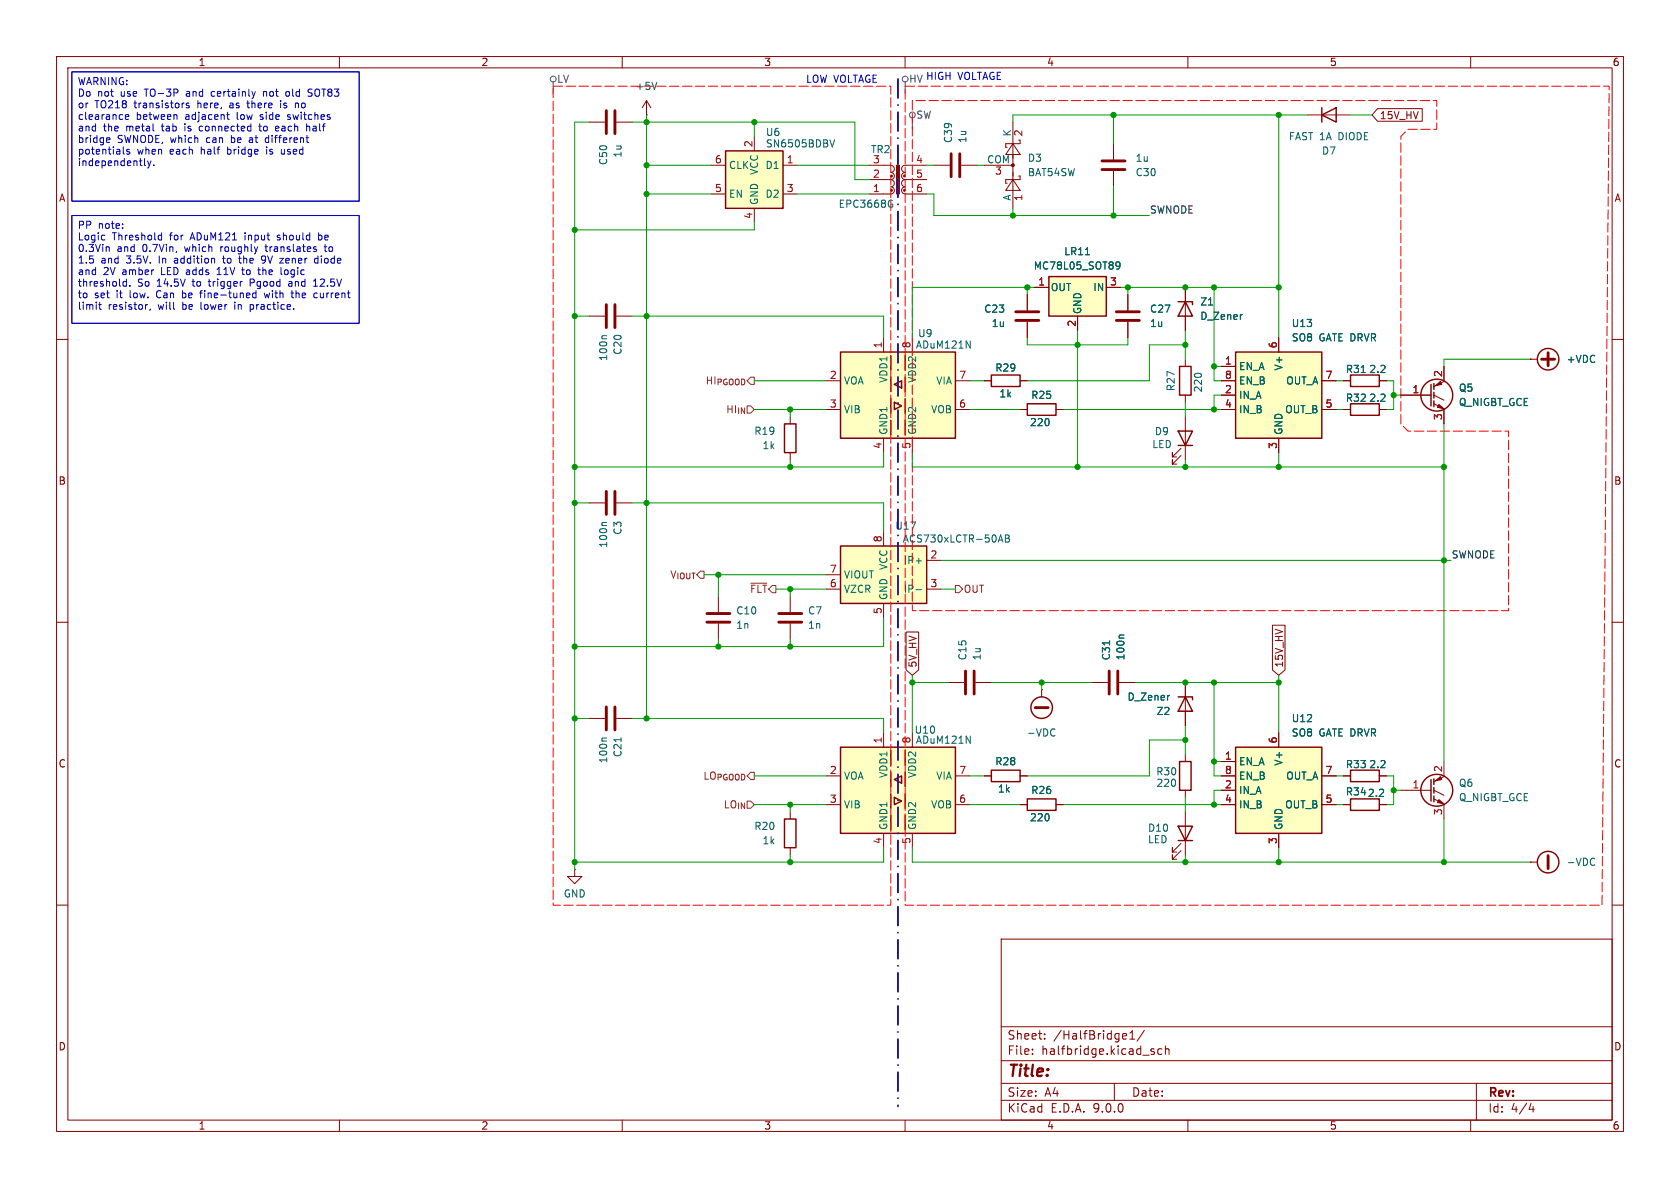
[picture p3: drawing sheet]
<svg xmlns="http://www.w3.org/2000/svg" width="297mm" height="210mm" viewBox="0 0 297 210" stroke-linecap="round" stroke-linejoin="round" font-family="sans-serif">
<g fill="none" stroke="#840000" stroke-width=".18">
<path d="M10 10h277v190h-277zM12 12h273v186h-273zM60 10v2M110 10v2M160 10v2M210 10v2M260 10v2M104.1 21.6h2.8M109 21.6h2.8M10 60h2M285 60h2M10 110h2"/>
<path d="M285 110h2M247.6 139.7h5.4M253.5 139.7l1.8 .9M255.3 137.3l-1.8 .9M255.3 134.6v2.6M253.5 141.2l1.8 .9M255.3 142.2v2.6M10 160h2M177 166h108v32h-108zM285 160h2M60 198v2M110 198v2"/>
<path d="M160 198v2M177 194.5h108M177 191.5h108M177 187.5h108M177 181.5h108M182.5 186.3v.1M182.5 185.5v.1M184.7 183.6v.1M184.7 182.8v.1M197 191.5v3M199 182.7l.2 .4-.7 .1M199.1 183.6l-.1 .1"/>
<path d="M199.7 183.7h.9M199.7 182.6l.5-.4v1.5M202.3 182.1l-1.3 2M203.7 185.9l.3 .1 .1 .2-.2 .2h-.3M203.7 185.4l.3 .1M205.4 185.5l-.4-.1-.3 .3v.4l.1 .2h.6M206 185.5l.2-.1 .4 .1 .1 .9M206 184.9v1.5M210 198v2M260 198v2M261 191.5v6.5M270.7 195l-.4 1.1h.9"/>
<path d="M271 195.6v1"/>
</g>
<path d="M107.2 19.6v4M108.7 19.6v4" fill="none" stroke="#840000" stroke-width=".51"/>
<g fill="none" stroke="#840000" stroke-width=".25">
<path d="M253 137.8v3.8M253.5 137.7v1M253.5 139.2v1M253.5 140.7v1"/>
<circle cx="254" cy="139.7" r="2.82"/>
</g>
<g fill="#840000" stroke="#840000" stroke-width=".18">
<path d="M254.4 141.4l.9 .7-1.2-.2z"/>
<path d="M253.7 138l.9-.7 .3 .5z"/>
</g>
<path d="M148.6 96.5h15.2v10.2h-15.2z" fill="#ffffc2"/>
<path d="M148.6 96.5h15.2v10.2h-15.2z" fill="none" stroke="#840000" stroke-width=".25"/>
<path d="M156.2 94v2.5M163.8 99.1h2.6M146 104.1h2.6M146 101.6h2.6M156.2 106.7v2.5M163.8 104.1h2.6" fill="none" stroke="#840000" stroke-width=".18"/>
<path d="M176.6 95.5h.6M176.9 94.6l.4 1.2M177.7 94.6h.5l.2 .2-.2 .4 .2 .1 .1 .3-.3 .2h-.5zM177.7 95.2h.5M162 104.2h.9" fill="none" stroke="#006464" stroke-width=".18"/>
<path d="M148.6 62.2h20.3v15.3h-20.3z" fill="#ffffc2"/>
<path d="M148.6 62.2h20.3v15.3h-20.3zM157.5 66.7v2.5M157.5 70.5v2.5M158.1 71.1l1.3 .7-1.3 .6zM158.1 67.9l1.3-.6v1.3zM160 62.9v2.5M160 66.7v2.5M160 70.5v2.5M160 74.3v2.5" fill="none" stroke="#840000" stroke-width=".25"/>
<path d="M114.3 17.8l-.8 1.3M114.3 17.8l.8 1.3M114.3 17.8v2.5M114.3 20.3h.1M156.2 59.7v2.5M161.3 59.7v2.5M146 67.3h2.6M146 72.4h2.6M156.2 77.5v2.5M161.3 77.5v2.5M168.9 67.3h2.5M168.9 72.4h2.5" fill="none" stroke="#840000" stroke-width=".18"/>
<path d="M116.1 14.5l-.4 1.3M170.8 60.3l.7 1.2v-1.2" fill="none" stroke="#006464" stroke-width=".18"/>
<path d="M218.4 62.2h15.3v15.3h-15.3z" fill="#ffffc2"/>
<path d="M208.5 64.8h2.1v5.1h-2.1zM218.4 62.2h15.3v15.3h-15.3zM238.8 71.4h5v2h-5zM238.8 66.3h5v2h-5z" fill="none" stroke="#840000" stroke-width=".25"/>
<g fill="none" stroke="#840000" stroke-width=".18">
<path d="M226.1 59.7v2.5M209.5 63.5v1.3M209.5 69.9v1.2M215.9 64.8h2.5M215.9 67.3h2.5M215.9 69.9h2.5M215.9 72.4h2.5M226.1 77.5v2.5M233.7 67.3h2.5M233.7 72.4h2.5M237.5 67.3h1.3M237.5 72.4h1.3"/>
<path d="M243.8 67.3h1.3M243.8 72.4h1.3"/>
</g>
<path d="M240.7 65.9h.7" fill="none" stroke="#006464" stroke-width=".18"/>
<path d="M128.3 26.7h10.1v10.1h-10.1z" fill="#ffffc2"/>
<path d="M128.3 26.7h10.1v10.1h-10.1zM138.7 144.8h2v5.1h-2zM238.8 141.2h5v2.1h-5z" fill="none" stroke="#840000" stroke-width=".25"/>
<g fill="none" stroke="#840000" stroke-width=".18">
<path d="M125.7 29.2h2.6M125.7 34.3h2.6M133.3 24.1v2.6M133.3 36.8v2.6M138.4 29.2h2.6M138.4 34.3h2.6M104.1 55.9h2.8M109 55.9h2.8M104.1 127h2.8M109 127h2.8M139.7 143.5v1.3M139.7 149.9v1.2"/>
<path d="M237.5 142.2h1.3M243.8 142.2h1.3"/>
</g>
<path d="M146.7 24.7l.4 1.3 .5-1.3M107.3 59.3h-.7l-.2 .2M107.3 130.5h-.7l-.2 .1M109.8 130.4v.7" fill="none" stroke="#006464" stroke-width=".18"/>
<path d="M107.2 53.8v4.1M108.7 53.8v4.1M107.2 125v4M108.7 125v4" fill="none" stroke="#840000" stroke-width=".51"/>
<path d="M218.4 132.1h15.3v15.2h-15.3z" fill="#ffffc2"/>
<path d="M208.3 53.3h2.5v.5M209.5 53.3l1.3 2.6h-2.5zM138.7 74.9h2v5.1h-2zM208.5 134.6h2.1v5.1h-2.1zM218.4 132.1h15.3v15.2h-15.3z" fill="none" stroke="#840000" stroke-width=".25"/>
<g fill="none" stroke="#840000" stroke-width=".18">
<path d="M199.4 52.1v2.8M199.4 56.9v2.8M209.5 50.8v7.6M139.7 73.7v1.2M104.1 88.9h2.8M109 88.9h2.8M139.7 80v1.3M209.5 133.4v1.2M209.5 139.7v1.3M215.9 134.6h2.5M215.9 137.2h2.5M215.9 139.7h2.5"/>
<path d="M226.1 129.5v2.6M233.7 137.2h2.5M215.9 142.2h2.5M226.1 147.3v2.6M233.7 142.2h2.5"/>
</g>
<path d="M197.4 55.1h4M197.4 56.6h4M107.2 86.9v4M108.7 86.9v4" fill="none" stroke="#840000" stroke-width=".51"/>
<path d="M219.5 55.6h.1M107.3 92.4h-.7l-.2 .1" fill="none" stroke="#006464" stroke-width=".18"/>
<path d="M148.6 132.1h20.3v15.2h-20.3z" fill="#ffffc2"/>
<path d="M148.6 132.1h20.3v15.2h-20.3zM157.5 136.5v2.6M158.1 137.8l1.3-.6v1.2zM160 132.7v2.6M160 136.5v2.6M238.8 136.1h5v2.1h-5zM157.5 140.3v2.6M158.1 141l1.3 .6-1.3 .6zM160 140.3v2.6M160 144.1v2.6" fill="none" stroke="#840000" stroke-width=".25"/>
<g fill="none" stroke="#840000" stroke-width=".18">
<path d="M174 29.2h5.1M179.1 31.8l1.2 1.9h-2.5zM179.1 25.4l1.2 1.9h-2.5zM179.1 21.6v15.2M180.1 31.1h.2v.7h-2.5v.6h.3M180.3 24.8v.6h-2.5v.6h.3M196.8 25.4v2.8M196.8 30.2v2.8M181.6 52.1v2.8M181.6 56.9v2.8M127 105.4v2.8M127 110.2v2.8"/>
<path d="M139.7 105.4v2.8M139.7 110.2v2.8M146 137.2h2.6M156.2 129.5v2.6M161.3 129.5v2.6M168.9 137.2h2.5M237.5 137.2h1.3M243.8 137.2h1.3M101.6 153.7v1.2h1.3l-1.3 1.3-1.3-1.3h1.3M101.6 153.7h.1M146 142.2h2.6M156.2 147.3v2.6"/>
<path d="M161.3 147.3v2.6M168.9 142.2h2.5"/>
</g>
<path d="M170.8 130.1l.7 1.3v-1.3" fill="none" stroke="#006464" stroke-width=".18"/>
<path d="M194.8 30h4.1M194.8 28.4h4.1M179.6 55.1h4M179.6 56.6h4M125 108.5h4M125 110h4M137.7 108.5h4M137.7 110h4" fill="none" stroke="#840000" stroke-width=".51"/>
<circle cx="179.1" cy="29.2" r=".25" fill="#840000" stroke="#840000" stroke-width=".18"/>
<path d="M185.4 48.9h10.2v7h-10.2z" fill="#ffffc2"/>
<g fill="none" stroke="#840000" stroke-width=".25">
<path d="M233.7 19.1v2.5M233.7 20.3l2.5-1.2v2.5zM185.4 48.9h10.2v7h-10.2zM175.3 66.3h5v2h-5zM181.6 71.4h5.1v2h-5.1zM208.3 76.2h2.5l-1.3 2.5zM208.3 78.7h2.5M253 67.9v3.9M253.5 67.8v1M253.5 69.3v1.1M253.5 70.9v1M175.3 136.1h5v2.1h-5z"/>
<path d="M208.3 123.2h2.5v.5M209.5 123.2l1.3 2.5h-2.5zM181.6 141.2h5.1v2.1h-5.1zM208.3 146.1h2.5l-1.3 2.5zM208.3 148.6h2.5"/>
<circle cx="157.6" cy="33.7" r=".13"/>
<circle cx="157.6" cy="31.1" r=".13"/>
<circle cx="159.9" cy="33.7" r=".13"/>
<circle cx="159.9" cy="31.1" r=".13"/>
<circle cx="254" cy="69.8" r="2.82"/>
<circle cx="273.7" cy="63.5" r="1.9"/>
<circle cx="184.1" cy="125.1" r="1.9"/>
<circle cx="273.7" cy="152.4" r="1.9"/>
</g>
<g fill="none" stroke="#840000" stroke-width=".18">
<path d="M243.5 19.2h7.9v2.2h-7.9l-.9-1.1zM153.7 29.2h3.8a.64 .64 0 0 1 .6 .7 .64 .64 0 0 1-.6 .6 .63 .63 0 0 1 .6 .6 .63 .63 0 0 1-.6 .7h-3.8M157.5 31.8a.64 .64 0 0 1 .6 .6 .64 .64 0 0 1-.6 .6 .63 .63 0 0 1 .6 .7 .63 .63 0 0 1-.6 .6h-3.8M160 31.8a.64 .64 0 0 0-.6 .6 .64 .64 0 0 0 .6 .6 .63 .63 0 0 0-.6 .7 .63 .63 0 0 0 .6 .6h3.8M160 30.5a.63 .63 0 0 0-.6 .6 .63 .63 0 0 0 .6 .6M160 31.8h3.8M163.8 29.2h-3.8a.63 .63 0 0 0-.6 .6 .63 .63 0 0 0 .6 .7M165.1 29.2h2.8M169.9 29.2h2.8M231.1 20.3h7.7M181.6 52.1v2.8M181.6 56.9v2.8"/>
<path d="M182.9 50.8h2.5M190.5 55.9v2.5M195.6 50.8h2.5M199.4 52.1v2.8M199.4 56.9v2.8M209.5 50.8v2.5M209.5 55.9v2.5M226.1 59.7v2.5M174 67.3h1.3M180.3 67.3h1.3M180.3 72.4h1.3M186.7 72.4h1.3"/>
<path d="M208.8 79.2l-1.5 1.6v-.8v.8h.7M209.5 73.7v7.6M215.9 67.3h2.5M215.9 72.4h2.5M215.9 69.9h2.5M215.9 64.8h2.5M226.1 77.5v2.5M233.7 67.3h2.5M233.7 72.4h2.5M237.5 67.3h1.3M237.5 72.4h1.3M243.8 67.3h1.3"/>
<path d="M243.8 72.4h1.3M247.6 69.9h5.4M253.5 69.9l1.8 .8M253.5 71.4l1.8 .9M255.3 67.4l-1.8 .9M255.3 64.8v2.5M255.3 72.4v2.5M270.5 63.5h.1M270.5 63.5h1.3M208.8 80.5l-1.5 1.5v-.7v.7h.7M160.2 111.7h2.2v6.7l-1.1 1-1.1-1zM224.9 110.5h2.3v7.9l-1.1 1-1.2-1z"/>
<path d="M167.6 120.7h2.8M172.5 120.7h2.8M174 137.2h1.3M180.3 137.2h1.3M184.1 121.9h.1M184.1 121.9v1.3M193 120.7h2.8M197.9 120.7h2.8M209.5 120.7v7.6M215.9 137.2h2.5M215.9 134.6h2.5M215.9 139.7h2.5"/>
<path d="M226.1 129.5v2.6M233.7 137.2h2.5M237.5 137.2h1.3M243.8 137.2h1.3M180.3 142.2h1.3M186.7 142.2h1.3M208.8 150.4l-1.5 1.5v-.8v.8h.7M208.8 149.1l-1.5 1.5v-.7v.7h.7M209.5 143.5v7.6M215.9 142.2h2.5M226.1 147.3v2.6M233.7 142.2h2.5"/>
<path d="M237.5 142.2h1.3M243.8 142.2h1.3M270.5 152.4h.1M270.5 152.4h1.3"/>
</g>
<g fill="none" stroke="#006464" stroke-width=".18">
<path d="M157.5 35.4h.3M157.6 36.1h.2v.4l-.2 .1M191.9 45h.7M197.4 46.4l.4-.1 .1 .1a.84 .84 0 0 1-.3 1.2h-.2M198 46.8l-.2 .3-.4-.1M219.5 55.6h.1M240.7 65.9h.7M196.2 113.3v.7M198.7 112.3h-.7l-.1 .1M186.3 128.8l.2 .2M186.5 130l-.2 .1M206.7 122.9h.1"/>
<path d="M281.7 151.7l.2 .1M281.9 152.9l-.2 .1"/>
</g>
<path d="M168.1 27.2v4M169.7 27.2v4M272.5 63.5h2.3M273.7 62.4v2.2M170.7 118.6v4.1M172.2 118.6v4.1M196.1 118.6v4.1M197.6 118.6v4.1M183 125.1h2.3M273.7 151.3v2.2" fill="none" stroke="#840000" stroke-width=".51"/>
<g fill="#840000" stroke="#840000" stroke-width=".18">
<path d="M158.5 29.2h.5v5.1h-.5z"/>
<path d="M254.4 71.5l.9 .8-1.2-.3z"/>
<path d="M253.7 68.2l.9-.8 .3 .5z"/>
</g>
<g fill="none" stroke="#484848" stroke-width=".18">
<path d="M97.8 14.5v2M160 14.5v2M161.3 20.8v2.1"/>
<circle cx="97.8" cy="14" r=".51"/>
<circle cx="160" cy="14" r=".51"/>
<circle cx="161.3" cy="20.3" r=".51"/>
</g>
<path d="M97.8 15.2h59.7v144.8h-59.7v-144.8M160 15.2h124.5l-1.3 144.8h-123.2v-144.8M161.3 17.8v90.2h105.4v-31.8h-17.8l-1.3-1.3v-50.8l1.3-1.2h5.1v-5.1h-92.7" fill="none" stroke="#f00" stroke-width=".18" stroke-dasharray="1.7 .6"/>
<path d="M132.7 103.1h2.9M168.9 103.5h.6l.7 .6-.7 .7h-.6z" fill="none" stroke="#725600" stroke-width=".18"/>
<path d="M158.7 14v181.6" fill="none" stroke="#000084" stroke-width=".3" stroke-dasharray="3.4 1.2 .1 1.2"/>
<g fill="none" stroke="#009600" stroke-width=".18">
<path d="M104.1 21.6h-2.5v132.1M111.8 21.6h39.3v10.2h2.6M114.3 29.2h11.4M114.3 20.3v106.7M114.3 34.3h11.4M133.3 21.6v2.5M133.3 39.4v1.2h-31.7M141 29.2h12.7M141 34.3h12.7M163.8 34.3h1.3v3.8h38.1M163.8 29.2h1.3M172.7 29.2h1.3"/>
<path d="M179.1 36.8v1.3M196.8 20.3v5.1M196.8 33v5.1M226.1 20.3v39.4M231.1 20.3h-52v1.3M238.8 20.3h3.8M101.6 55.9h2.5M111.8 55.9h44.4v3.8M181.6 50.8v1.3M181.6 59.7v1.3h17.8v-1.3M182.9 50.8h-21.6v8.9M190.5 58.4v24.2"/>
<path d="M198.1 50.8h28M199.4 50.8v1.3M209.5 58.4v5.1M214.6 50.8v16.5h1.3M133.3 67.3h12.7M133.3 72.4h12.7M139.7 72.4v1.3M171.4 67.3h2.6M171.4 72.4h8.9M188 72.4h27.9M209.5 71.1v2.6M209.5 61h-6.3v6.3h-21.6"/>
<path d="M214.6 64.8h1.3M215.9 69.9h-1.3v2.5M236.2 67.3h1.3M236.2 72.4h1.3M245.1 67.3h1.3v5.1h-1.3M246.4 69.9h1.2M255.3 74.9v59.7M270.5 63.5h-15.2v1.3M101.6 88.9h2.5M111.8 88.9h44.4v5.1M139.7 81.3v1.3M156.2 80v2.6h-54.6"/>
<path d="M161.3 80v2.6h94M166.4 99.1h90.1M209.5 81.3v1.3M226.1 80v2.6M124.5 101.6h21.5M127 101.6v3.8M127 113v1.3M137.2 104.1h8.8M139.7 104.1v1.3M139.7 113v1.3M156.2 109.2v5.1h-54.6M161.3 119.4v10.1"/>
<path d="M166.4 104.1h2.5M226.1 119.4v10.1M101.6 127h2.5M111.8 127h44.4v2.5M133.3 137.2h12.7M161.3 120.7h6.3M171.4 137.2h2.6M175.3 120.7h17.7M184.1 120.7v1.2M200.7 120.7h25.4M209.5 130.8h-6.3v6.4h-21.6M209.5 128.3v5.1"/>
<path d="M214.6 134.6h1.3M214.6 120.7v16.5h1.3M215.9 139.7h-1.3v2.5M236.2 137.2h1.3M245.1 137.2h1.3v5h-1.3M246.4 139.7h1.2M133.3 142.2h12.7M139.7 142.2v1.3M139.7 151.1v1.3M156.2 149.9v2.5h-54.6M161.3 149.9v2.5h109.2M171.4 142.2h8.9"/>
<path d="M188 142.2h27.9M209.5 141v2.5M209.5 151.1v1.3M226.1 149.9v2.5M236.2 142.2h1.3M255.3 144.8v7.6"/>
</g>
<g fill="none" stroke="#0000c2" stroke-width=".18">
<path d="M12.7 12.7h50.8v22.9h-50.8zM33.4 18.3l-.3-.1-.2 .2 .1 .2 .4 .1v.3h-.5M37.6 16.2l-.3 .2v.4l.3 .2M40.2 19.8v1.1l.3 .2M43.8 17.8l.1 1.2M46.6 16.2v.8M47 16.2l-.4 .1M49.6 18.2v.9M51.1 16.2h-.3l-.3 .2 .1 .5 .2 .1h.3M52.2 18.3l.4-.1 .2 .2M54.5 16.1l.7 .6-.3 .3h-.4M55.2 15.8l-.5-.1-.2 .3"/>
<path d="M12.7 38.1h50.8v19.1h-50.8zM19 24.4h.4v.3l-.6 .1M19.4 25.1l-.4 .1M21.8 26v1.1l.2 .1M22.2 20.7l.6-.1-.1-.3h-.4l-.1 .1v.6h.5M22.5 26.5v.3l.4 .1v.2l-.1 .1h-.4M25.6 29.2l.1 .1M26.1 28.4l.3 .9M26.4 29.3l-.3 .4M26.7 28.4l-.3 .9M27.1 23.1l.1 .1M27.2 29.2v.1"/>
<path d="M31.2 20.3l.1 .8M35.3 22.4l-.1 .5 .3 .3M40.1 20.3h.4M44.2 24.4h-.1M44.2 24.7l-.1 .2 .1 .3M45.7 22.3h.5M45.9 21.9v1.1l.3 .2M47.1 26v.1M47.1 26.4v.8M47.4 24.4h-.4l-.1 .2 .1 .5 .4 .1M48.8 22.4h.5M48.8 23.1h.5"/>
<path d="M49.3 22.6l-.6 .1M49.7 26.4v.7l.4 .1M50.8 21l.1 .1M51 20.3l-.2 .1 .2 .3M54.2 22.4l.2-.1 .3 .1 .1 .8M54.2 21.9v1.3M17.4 53.8h.5M17.6 53.4v1.1l.3 .2M18.4 41.6h.1M18.5 42.4h-.1M19.1 43.6l.2 .2v.7M21.9 50.5h.4"/>
<path d="M21.9 49.8h.4M22.3 49.3v1.3M22.9 50.5v.1M26.1 53.8l-.3 .1M26.6 54.6l-.1 .3M28.2 41.6h.4M28.6 41.1v1.3M28.6 42.4h-.4M32.3 51.4v1.2M32.3 52.6h.1M32.4 51.8l-.1 .1M35.3 51.8h.5"/>
<path d="M35.5 51.6v1M38.4 48.6h.7M38.6 47.5l-.2 .1M39.5 45.2l.1 1.2M41.5 53.8v.9M42.4 45.2v1.1l.3 .2M42.7 47.7h.5M42.9 47.3v1.1l.3 .2M44.2 49.3v1.3M44.2 50h.5M44.2 53.8v1.3M44.2 54.6l.4 .1"/>
<path d="M44.6 53.8l-.4 .1M44.7 52.4l.2 .2h.4M44.7 51.9v.1M45.3 51.4v1.2M45.6 47.7h.4M45.7 48.4l.3 .2M46.7 51.8l.3 .8 .2-.6 .2 .6M46.8 46.4l-.5 .1M46.8 45.3l-.3-.1-.3 .3 .1 .5h.5M47 43.2l.1 1.2M49 42.4h.1M49.2 41.6l-.2 .2 .2 .2"/>
<path d="M49.4 45.7h.7l-.7 .8h.7M49.7 48.5l.2 .1M50.4 47.8l-.1 .1 .1 .6M51.4 51.8h.5M51.5 50.1h-.3l-.2 .2 .1 .2 .4 .1M51.6 51.4v1.1l.3 .1M55.4 50.6h.7M55.4 49.7l.4-.4v1.3M55.7 46.4h.5M55.7 45.7h.5M55.7 51.8l.4 .1M55.8 44l.2 .2-.2 .3"/>
<path d="M55.8 43.6l.1 .1M56.1 52.6h-.4M56.2 45.2v1.3M56.3 42.4h.4M56.3 41.1v1.3M56.7 41.6h-.4M57.3 43.6h.5M57.5 43.2v1.1l.3 .2"/>
</g>
<g fill="#009600" stroke="#009600" stroke-width=".18">
<circle cx="101.6" cy="55.9" r=".46"/>
<circle cx="101.6" cy="88.9" r=".46"/>
<circle cx="101.6" cy="82.6" r=".46"/>
<circle cx="101.6" cy="114.3" r=".46"/>
<circle cx="114.3" cy="55.9" r=".46"/>
<circle cx="114.3" cy="29.2" r=".46"/>
<circle cx="114.3" cy="34.3" r=".46"/>
<circle cx="133.3" cy="21.6" r=".46"/>
<circle cx="101.6" cy="40.6" r=".46"/>
<circle cx="179.1" cy="38.1" r=".46"/>
<circle cx="114.3" cy="21.6" r=".46"/>
<circle cx="114.3" cy="88.9" r=".46"/>
<circle cx="139.7" cy="114.3" r=".46"/>
<circle cx="139.7" cy="104.1" r=".46"/>
<circle cx="127" cy="101.6" r=".46"/>
<circle cx="127" cy="114.3" r=".46"/>
<circle cx="114.3" cy="127" r=".46"/>
<circle cx="101.6" cy="152.4" r=".46"/>
<circle cx="101.6" cy="127" r=".46"/>
<circle cx="139.7" cy="142.2" r=".46"/>
<circle cx="139.7" cy="152.4" r=".46"/>
<circle cx="161.3" cy="120.7" r=".46"/>
<circle cx="139.7" cy="72.4" r=".46"/>
<circle cx="139.7" cy="82.6" r=".46"/>
<circle cx="209.5" cy="61" r=".46"/>
<circle cx="226.1" cy="82.6" r=".46"/>
<circle cx="214.6" cy="72.4" r=".46"/>
<circle cx="246.4" cy="69.9" r=".46"/>
<circle cx="214.6" cy="64.8" r=".46"/>
<circle cx="255.3" cy="152.4" r=".46"/>
<circle cx="226.1" cy="152.4" r=".46"/>
<circle cx="246.4" cy="139.7" r=".46"/>
<circle cx="181.6" cy="50.8" r=".46"/>
<circle cx="226.1" cy="20.3" r=".46"/>
<circle cx="226.1" cy="50.8" r=".46"/>
<circle cx="196.8" cy="20.3" r=".46"/>
<circle cx="196.8" cy="38.1" r=".46"/>
<circle cx="209.5" cy="50.8" r=".46"/>
<circle cx="214.6" cy="50.8" r=".46"/>
<circle cx="199.4" cy="50.8" r=".46"/>
<circle cx="255.3" cy="82.6" r=".46"/>
<circle cx="255.3" cy="99.1" r=".46"/>
<circle cx="184.1" cy="120.7" r=".46"/>
<circle cx="209.5" cy="120.7" r=".46"/>
<circle cx="214.6" cy="142.2" r=".46"/>
<circle cx="209.5" cy="152.4" r=".46"/>
<circle cx="209.5" cy="130.8" r=".46"/>
<circle cx="214.6" cy="120.7" r=".46"/>
<circle cx="226.1" cy="120.7" r=".46"/>
<circle cx="214.6" cy="134.6" r=".46"/>
<circle cx="190.5" cy="82.6" r=".46"/>
<circle cx="190.5" cy="61" r=".46"/>
<circle cx="209.5" cy="82.6" r=".46"/>
</g>
<text font-size="2.8" fill="#840000" x="178" y="190.9">Title:</text>
<g font-size="2.1" fill="#840000">
<text x="178" y="184">Sheet:</text>
<text x="186.2" y="184">/HalfBridge1/</text>
<text x="178" y="186.7">File:</text>
<text x="184.1" y="186.7">halfbridge.kicad_sch</text>
<text x="178" y="196.9">KiCad</text>
<text x="178" y="194.1">Size:</text>
<text x="184.7" y="194.1">A4</text>
<text x="185.7" y="196.9">E.D.A.</text>
<text x="193.3" y="196.9">9.0.0</text>
<text x="200" y="194.1">Date:</text>
<text x="263" y="194.3">Rev:</text>
<text x="263" y="196.9">Id:</text>
<text x="267.1" y="196.9">4/4</text>
</g>
<g font-size="1.8" fill="#840000">
<text x="35" y="11.9">1</text>
<text x="85" y="11.9">2</text>
<text x="135" y="11.9">3</text>
<text x="185" y="11.9">4</text>
<text x="235" y="11.9">5</text>
<text x="285" y="11.9">6</text>
<text x="243.8" y="21.3">15V_HV</text>
<text x="10.3" y="35.9">A</text>
<text x="285.3" y="35.9">A</text>
<text x="10.3" y="85.9">B</text>
<text x="285.3" y="85.9">B</text>
<text x="162.2" y="118.1" transform="rotate(-90 162.2 118.1)">5V_HV</text>
<text x="227" y="118.1" transform="rotate(-90 227 118.1)">15V_HV</text>
<text x="10.3" y="135.9">C</text>
<text x="285.3" y="135.9">C</text>
<text x="10.3" y="185.9">D</text>
<text x="285.3" y="185.9">D</text>
<text x="35" y="199.9">1</text>
<text x="85" y="199.9">2</text>
<text x="135" y="199.9">3</text>
<text x="185" y="199.9">4</text>
<text x="235" y="199.9">5</text>
<text x="285" y="199.9">6</text>
</g>
<g font-size="1.8" fill="#0000c2">
<text x="13.7" y="15.4">WARNING:</text>
<text x="13.7" y="17.4">Do</text>
<text x="17.2" y="17.4">not</text>
<text x="21.4" y="17.4">use</text>
<text x="25.9" y="17.4">TO-3P</text>
<text x="33.4" y="17.4">and</text>
<text x="38" y="17.4">certainly</text>
<text x="47.4" y="17.4">not</text>
<text x="51.6" y="17.4">old</text>
<text x="55.7" y="17.4">SOT83</text>
<text x="142.4" y="14.8">LOW VOLTAGE</text>
<text x="163.6" y="14.3">HIGH</text>
<text x="169.3" y="14.3">VOLTAGE</text>
<text x="13.7" y="19.5">or</text>
<text x="13.7" y="21.5">clearance</text>
<text x="13.7" y="23.6">and</text>
<text x="16.8" y="19.5">TO218</text>
<text x="18.3" y="23.6">the</text>
<text x="22.4" y="23.6">metal</text>
<text x="23.9" y="19.5">transistors</text>
<text x="24.1" y="21.5">between</text>
<text x="28.9" y="23.6">tab</text>
<text x="32.9" y="21.5">adjacent</text>
<text x="33.1" y="23.6">is</text>
<text x="35.2" y="19.5">here,</text>
<text x="35.9" y="23.6">connected</text>
<text x="41.1" y="19.5">as</text>
<text x="42.1" y="21.5">low</text>
<text x="44.4" y="19.5">there</text>
<text x="46.5" y="21.5">side</text>
<text x="46.7" y="23.6">to</text>
<text x="49.8" y="23.6">each</text>
<text x="50.4" y="19.5">is</text>
<text x="51.5" y="21.5">switches</text>
<text x="53.2" y="19.5">no</text>
<text x="55.4" y="23.6">half</text>
<text x="13.7" y="25.6">bridge</text>
<text x="13.7" y="27.6">potentials</text>
<text x="13.7" y="29.7">independently.</text>
<text x="20.7" y="25.6">SWNODE, which</text>
<text x="24.3" y="27.6">when</text>
<text x="30.1" y="27.6">each</text>
<text x="35.8" y="27.6">half</text>
<text x="36.8" y="25.6">can</text>
<text x="40.7" y="27.6">bridge</text>
<text x="41.3" y="25.6">be</text>
<text x="44.7" y="25.6">at</text>
<text x="47.7" y="27.6">is</text>
<text x="47.8" y="25.6">different</text>
<text x="50.6" y="27.6">used</text>
<text x="13.7" y="40.8">PP</text>
<text x="17.4" y="40.8">note:</text>
<text x="13.7" y="42.8">Logic</text>
<text x="13.7" y="44.9">0.3Vin</text>
<text x="13.7" y="46.9">1.5</text>
<text x="17.8" y="46.9">and</text>
<text x="19.8" y="42.8">Threshold</text>
<text x="20.7" y="44.9">and</text>
<text x="22.5" y="46.9">3.5V.</text>
<text x="25.3" y="44.9">0.7Vin,</text>
<text x="28.4" y="46.9">In</text>
<text x="30.1" y="42.8">for</text>
<text x="31.3" y="46.9">addition</text>
<text x="32.9" y="44.9">which</text>
<text x="34" y="42.8">ADuM121</text>
<text x="39.4" y="44.9">roughly</text>
<text x="40.1" y="46.9">to</text>
<text x="43.2" y="46.9">the</text>
<text x="43.7" y="42.8">input</text>
<text x="47.3" y="46.9">9V</text>
<text x="47.6" y="44.9">translates</text>
<text x="49.7" y="42.8">should</text>
<text x="50.8" y="46.9">zener</text>
<text x="57.1" y="46.9">diode</text>
<text x="57.1" y="42.8">be</text>
<text x="58.3" y="44.9">to</text>
<text x="13.7" y="49">and</text>
<text x="13.7" y="51">threshold.</text>
<text x="13.7" y="53">to</text>
<text x="16.7" y="53">set</text>
<text x="18.3" y="49">2V</text>
<text x="20.7" y="53">it</text>
<text x="21.7" y="49">amber</text>
<text x="23.2" y="53">low.</text>
<text x="24.3" y="51">So</text>
<text x="27.8" y="51">14.5V</text>
<text x="28.1" y="53">Can</text>
<text x="28.8" y="49">LED adds</text>
<text x="32.9" y="53">be</text>
<text x="34.3" y="51">to</text>
<text x="36.3" y="53">fine-tuned</text>
<text x="37.4" y="51">trigger</text>
<text x="39" y="49">11V</text>
<text x="43.7" y="49">to</text>
<text x="44.8" y="51">Pgood</text>
<text x="46.8" y="49">the</text>
<text x="47.9" y="53">with</text>
<text x="50.9" y="49">logic</text>
<text x="51.9" y="51">and</text>
<text x="52.8" y="53">the</text>
<text x="56.5" y="51">12.5V</text>
<text x="57" y="53">current</text>
<text x="13.7" y="55.1">limit</text>
<text x="19.1" y="55.1">resistor,</text>
<text x="28.1" y="55.1">will</text>
<text x="32.5" y="55.1">be</text>
<text x="35.9" y="55.1">lower</text>
<text x="42.1" y="55.1">in</text>
<text x="45" y="55.1">practice.</text>
</g>
<g font-size="1.8" fill="#484848">
<text x="98.4" y="14.8">LV</text>
<text x="160.6" y="14.8">HV</text>
<text x="161.9" y="21.2">SW</text>
</g>
<g font-size="1.8" fill="#006464">
<text x="112.3" y="16.1">+5V</text>
<text x="107.5" y="29.3" transform="rotate(-90 107.5 29.3)">C50</text>
<text x="110.1" y="28" transform="rotate(-90 110.1 28)">1u</text>
<text x="135.3" y="24.2">U6</text>
<text x="135.3" y="26.3">SN6505BDBV</text>
<text x="153.9" y="27.3">TR2</text>
<text x="168.5" y="25.4" transform="rotate(-90 168.5 25.4)">C39</text>
<text x="171" y="25.4" transform="rotate(-90 171 25.4)">1u</text>
<text x="174.4" y="29">COM</text>
<text x="178.8" y="24.2" transform="rotate(-90 178.8 24.2)">K</text>
<text x="181.6" y="28.8">D3</text>
<text x="200.7" y="28.8">1u</text>
<text x="227.7" y="25">FAST 1A</text>
<text x="233.6" y="27.5">D7</text>
<text x="236.7" y="25">DIODE</text>
<text x="128.8" y="30.1">CLK</text>
<text x="128.8" y="35.2">EN</text>
<text x="134.2" y="31" transform="rotate(-90 134.2 31)">VCC</text>
<text x="135.2" y="30.1">D1</text>
<text x="135.2" y="35.2">D2</text>
<text x="178.8" y="35.6" transform="rotate(-90 178.8 35.6)">A</text>
<text x="181.6" y="31.3">BAT54SW</text>
<text x="200.7" y="31.3">C30</text>
<text x="134.2" y="36.3" transform="rotate(-90 134.2 36.3)">GND</text>
<text x="148.2" y="36.9">EPC3668G</text>
<text x="182.7" y="47.9">MC78L05_SOT89</text>
<text x="188" y="45.3">LR11</text>
<text x="185.7" y="51.7">OUT</text>
<text x="193.2" y="51.7">IN</text>
<text x="162.2" y="59.8">U9</text>
<text x="173.9" y="55.5">C23</text>
<text x="175.2" y="58">1u</text>
<text x="191.4" y="55.6" transform="rotate(-90 191.4 55.6)">GND</text>
<text x="203.2" y="58">1u</text>
<text x="203.2" y="55.5">C27</text>
<text x="212.1" y="56.7">D_Zener</text>
<text x="212.1" y="54.2">Z1</text>
<text x="228.3" y="58">U13</text>
<text x="107.5" y="63.9" transform="rotate(-90 107.5 63.9)">100n</text>
<text x="110.1" y="62.8" transform="rotate(-90 110.1 62.8)">C20</text>
<text x="161.8" y="61.8">ADuM121N</text>
<text x="175.9" y="65.9">R29</text>
<text x="218.9" y="65.6">EN_A</text>
<text x="226.9" y="65.6" transform="rotate(-90 226.9 65.6)">V+</text>
<text x="228.3" y="60.6">SO8</text>
<text x="233.2" y="60.6">GATE DRVR</text>
<text x="276.9" y="64.4">+VDC</text>
<text x="149.1" y="68.2">VOA</text>
<text x="157.1" y="67.8" transform="rotate(-90 157.1 67.8)">VDD1</text>
<text x="162.2" y="67.8" transform="rotate(-90 162.2 67.8)">VDD2</text>
<text x="165.4" y="68.2">VIA</text>
<text x="176.6" y="70.5">1k</text>
<text x="182.2" y="70.7">R25</text>
<text x="207.9" y="69.3" transform="rotate(-90 207.9 69.3)">R27</text>
<text x="212.7" y="69.5" transform="rotate(-90 212.7 69.5)">220</text>
<text x="218.9" y="68.2">EN_B</text>
<text x="218.9" y="70.7">IN_A</text>
<text x="227.3" y="68.2">OUT_A</text>
<text x="237.8" y="71.2">R32</text>
<text x="237.8" y="66.1">R31</text>
<text x="242" y="71.2">2.2</text>
<text x="242" y="66.1">2.2</text>
<text x="257.8" y="69.4">Q5</text>
<text x="257.8" y="72">Q_NIGBT_GCE</text>
<text x="133.3" y="77.1">R19</text>
<text x="149.1" y="73.3">VIB</text>
<text x="157.1" y="77" transform="rotate(-90 157.1 77)">GND1</text>
<text x="162.2" y="77" transform="rotate(-90 162.2 77)">GND2</text>
<text x="164.5" y="73.3">VOB</text>
<text x="182" y="75.5">220</text>
<text x="204.1" y="77.1">D9</text>
<text x="218.9" y="73.3">IN_B</text>
<text x="226.9" y="77" transform="rotate(-90 226.9 77)">GND</text>
<text x="227.1" y="73.3">OUT_B</text>
<text x="134.7" y="79.6">1k</text>
<text x="203.6" y="79.4">LED</text>
<text x="110.1" y="94.6" transform="rotate(-90 110.1 94.6)">C3</text>
<text x="158.2" y="93.8">U17</text>
<text x="107.5" y="96.9" transform="rotate(-90 107.5 96.9)">100n</text>
<text x="157.1" y="100.9" transform="rotate(-90 157.1 100.9)">VCC</text>
<text x="159.5" y="96.1">ACS730xLCTR-50AB</text>
<text x="159.7" y="99.9">IP+</text>
<text x="149.1" y="102.5">VIOUT</text>
<text x="149.1" y="105">VZCR</text>
<text x="157.1" y="106.2" transform="rotate(-90 157.1 106.2)">GND</text>
<text x="159.7" y="105">IP-</text>
<text x="130.1" y="111.4">1n</text>
<text x="130.1" y="108.8">C10</text>
<text x="142.8" y="108.8">C7</text>
<text x="142.8" y="111.4">1n</text>
<text x="171" y="116.8" transform="rotate(-90 171 116.8)">C15</text>
<text x="173.6" y="116.8" transform="rotate(-90 173.6 116.8)">1u</text>
<text x="196.4" y="116.8" transform="rotate(-90 196.4 116.8)">C31</text>
<text x="199" y="116.8" transform="rotate(-90 199 116.8)">100n</text>
<text x="199.2" y="124.1">D_Zener</text>
<text x="161.6" y="129.9">U10</text>
<text x="161.8" y="131.7">ADuM121N</text>
<text x="181.4" y="130.4">-VDC</text>
<text x="204.4" y="126.6">Z2</text>
<text x="228.3" y="127.9">U12</text>
<text x="228.3" y="130.4">SO8</text>
<text x="233.2" y="130.4">GATE DRVR</text>
<text x="107.5" y="135" transform="rotate(-90 107.5 135)">100n</text>
<text x="110.1" y="133.9" transform="rotate(-90 110.1 133.9)">C21</text>
<text x="157.1" y="137.6" transform="rotate(-90 157.1 137.6)">VDD1</text>
<text x="162.2" y="137.6" transform="rotate(-90 162.2 137.6)">VDD2</text>
<text x="175.9" y="135.5">R28</text>
<text x="204.3" y="137.3">R30</text>
<text x="218.9" y="135.5">EN_A</text>
<text x="226.9" y="135.5" transform="rotate(-90 226.9 135.5)">V+</text>
<text x="237.8" y="136">R33</text>
<text x="242" y="136">2.2</text>
<text x="149.1" y="138">VOA</text>
<text x="149.1" y="143.1">VIB</text>
<text x="164.5" y="143.1">VOB</text>
<text x="165.4" y="138">VIA</text>
<text x="176.3" y="140.3">1k</text>
<text x="182.2" y="140.6">R26</text>
<text x="204.3" y="139.3">220</text>
<text x="218.9" y="138">EN_B</text>
<text x="218.9" y="140.6">IN_A</text>
<text x="218.9" y="143.1">IN_B</text>
<text x="227.1" y="143.1">OUT_B</text>
<text x="227.3" y="138">OUT_A</text>
<text x="237.8" y="140.8">R34</text>
<text x="241.7" y="141.1">2.2</text>
<text x="257.8" y="139.3">Q6</text>
<text x="257.8" y="141.8">Q_NIGBT_GCE</text>
<text x="133.3" y="146.9">R20</text>
<text x="134.7" y="149.5">1k</text>
<text x="157.1" y="146.8" transform="rotate(-90 157.1 146.8)">GND1</text>
<text x="162.2" y="146.8" transform="rotate(-90 162.2 146.8)">GND2</text>
<text x="182" y="145.4">220</text>
<text x="202.8" y="149.3">LED</text>
<text x="202.9" y="147.2">D10</text>
<text x="226.9" y="146.8" transform="rotate(-90 226.9 146.8)">GND</text>
<text x="276.9" y="153.3">-VDC</text>
<text x="99.6" y="158.9">GND</text>
</g>
<g font-size="1.8" fill="#a90000">
<text x="126.3" y="29">6</text>
<text x="133.1" y="26.1" transform="rotate(-90 133.1 26.1)">2</text>
<text x="139" y="29">1</text>
<text x="154.2" y="29">3</text>
<text x="161.9" y="29">4</text>
<text x="181.1" y="24.2" transform="rotate(-90 181.1 24.2)">2</text>
<text x="126.3" y="34">5</text>
<text x="139" y="34">3</text>
<text x="154.2" y="34">1</text>
<text x="154.2" y="31.5">2</text>
<text x="161.9" y="34">6</text>
<text x="161.9" y="31.5">5</text>
<text x="175.8" y="31.2">3</text>
<text x="181.1" y="35.6" transform="rotate(-90 181.1 35.6)">1</text>
<text x="133.1" y="38.8" transform="rotate(-90 133.1 38.8)">4</text>
<text x="183.4" y="50.5">1</text>
<text x="196.1" y="50.5">3</text>
<text x="190.2" y="57.9" transform="rotate(-90 190.2 57.9)">2</text>
<text x="156" y="61.7" transform="rotate(-90 156 61.7)">1</text>
<text x="161" y="61.7" transform="rotate(-90 161 61.7)">8</text>
<text x="216.5" y="64.5">1</text>
<text x="225.8" y="61.7" transform="rotate(-90 225.8 61.7)">6</text>
<text x="146.6" y="67.1">2</text>
<text x="169.5" y="67.1">7</text>
<text x="216.5" y="67.1">8</text>
<text x="216.5" y="69.6">2</text>
<text x="234.2" y="67.1">7</text>
<text x="249.6" y="69.6">1</text>
<text x="255" y="66.7" transform="rotate(-90 255 66.7)">2</text>
<text x="146.6" y="72.1">3</text>
<text x="169.5" y="72.1">6</text>
<text x="216.5" y="72.1">4</text>
<text x="234.2" y="72.1">5</text>
<text x="255" y="74.4" transform="rotate(-90 255 74.4)">3</text>
<text x="156" y="79.4" transform="rotate(-90 156 79.4)">4</text>
<text x="161" y="79.4" transform="rotate(-90 161 79.4)">5</text>
<text x="225.8" y="79.4" transform="rotate(-90 225.8 79.4)">3</text>
<text x="156" y="96" transform="rotate(-90 156 96)">8</text>
<text x="146.6" y="101.3">7</text>
<text x="164.4" y="98.8">2</text>
<text x="146.6" y="103.9">6</text>
<text x="164.4" y="103.9">3</text>
<text x="156" y="108.7" transform="rotate(-90 156 108.7)">5</text>
<text x="156" y="131.5" transform="rotate(-90 156 131.5)">1</text>
<text x="161" y="131.5" transform="rotate(-90 161 131.5)">8</text>
<text x="225.8" y="131.5" transform="rotate(-90 225.8 131.5)">6</text>
<text x="146.6" y="136.9">2</text>
<text x="169.5" y="136.9">7</text>
<text x="216.5" y="134.4">1</text>
<text x="216.5" y="136.9">8</text>
<text x="234.2" y="136.9">7</text>
<text x="255" y="136.6" transform="rotate(-90 255 136.6)">2</text>
<text x="146.6" y="142">3</text>
<text x="169.5" y="142">6</text>
<text x="216.5" y="139.4">2</text>
<text x="216.5" y="142">4</text>
<text x="234.2" y="142">5</text>
<text x="249.6" y="139.4">1</text>
<text x="156" y="149.3" transform="rotate(-90 156 149.3)">4</text>
<text x="161" y="149.3" transform="rotate(-90 161 149.3)">5</text>
<text x="225.8" y="149.3" transform="rotate(-90 225.8 149.3)">3</text>
<text x="255" y="144.2" transform="rotate(-90 255 144.2)">3</text>
</g>
<g font-size="1.8" fill="#0f0f0f">
<text x="203.2" y="37.8">SWNODE</text>
<text x="256.5" y="98.8">SWNODE</text>
</g>
<g font-size="1.8" fill="#725600">
<text x="124.6" y="68.2">HI_{PGOOD}</text>
<text x="128.2" y="73.3">HI_{IN}</text>
<text x="118.4" y="102.5">V_{IOUT}</text>
<text x="132.5" y="105">~{FLT}</text>
<text x="170.3" y="105">OUT</text>
<text x="124.2" y="138">LO_{PGOOD}</text>
<text x="127.8" y="143.1">LO_{IN}</text>
</g>
</svg>
